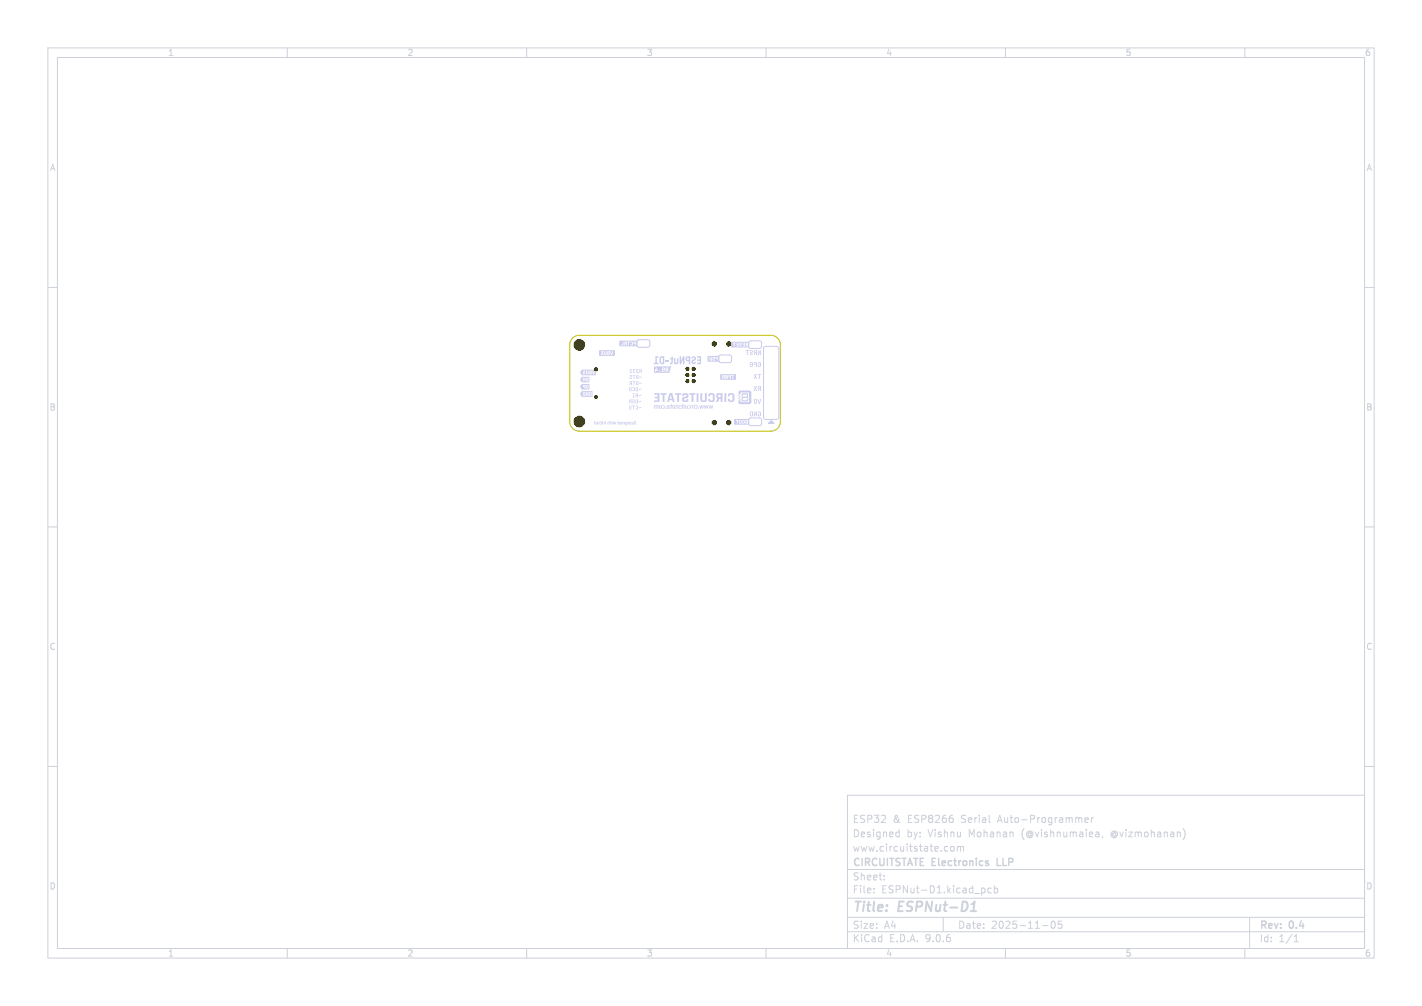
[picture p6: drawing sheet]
<svg xmlns="http://www.w3.org/2000/svg" width="297mm" height="210mm" viewBox="0 0 297 210" stroke-linecap="round" stroke-linejoin="round" font-family="sans-serif">
<g fill="none" stroke="#cdd1da" stroke-width=".21">
<path d="M10 10h277v190h-277zM12 12h273v186h-273zM60 10v2M110 10v2M160 10v2M210 10v2M260 10v2M10 60h2M285 60h2M10 110h2M285 110h2M10 160h2"/>
<path d="M177 166h108v32h-108zM187.4 173.7l.4 .1M187.8 173.2v1.5M187.8 174.6l-.4 .1M198.7 176.8l.3-.1 .3 .3v.4l-.3 .3-.3-.1-.2-.2zM199 170.9v.7M200 176.8l.4-.1 .2 .2M200 176.7v1M200.6 176.9l.2-.2 .4 .1v.9M200.6 176.9v.8M206.7 171.6l.1 .1M226.6 171.2l.7-.1-.1-.3-.4-.1-.2 .2 .1 .7h.5"/>
<path d="M228 170.7v1M228.4 170.7l-.4 .3M229 173.7h.3l.2 .2v.8M229.5 174.6l-.5 .1M229.5 174.1h-.5M230.3 174.6l-.1 .3M247.1 173a1.72 1.72 0 0 1 0 2.3M285 160h2M60 198v2M110 198v2M160 198v2M177 194.5h108"/>
<path d="M177 191.5h108M177 187.5h108M177 181.5h108M182.5 186.3v.1M182.5 185.5v.1M184.7 183.6v.1M184.7 182.8v.1M197 191.5v3M205.5 185.4l.2 .3v.4l-.2 .3M207 185.5l-.4-.1-.3 .3 .2 .6h.5M207.7 185.5l.4-.1 .3 .3-.2 .6h-.5M207.7 184.9v1.5"/>
<path d="M210 198v2M217.7 193.2h1.2M219.7 192.4l.2-.1a.8 .8 0 0 1 .5 .7 .8 .8 0 0 1-.5 .8 1 1 0 0 1-.2-1.4zM221.7 192.3h-.7v.7l.2-.1h.5l.1 .3-.1 .5-.2 .1-.5-.1M260 198v2M261 191.5v6.5M270.3 196.6h.9M270.3 195.5l.4-.4v1.5"/>
</g>
<path d="M202.7 190.2h1.2M203.1 188.7l.5-.5-.3 2" fill="none" stroke="#cdd1da" stroke-width=".4"/>
<path d="M208.3 179.2v1.5h.7" fill="none" stroke="#cdd1da" stroke-width=".3"/>
<g fill="#cacbed">
<path d="M147.8 74.4l.3-.1v.4h-.3z"/>
<path d="M153.3 88.2h.3v.4h-.2z"/>
<path d="M128.1 73.5h.3v.4h-.3z"/>
<path d="M150.5 78.2l.2-.1v.4h-.3z"/>
<path d="M129.4 71.2l.2-.1v.4h-.3z"/>
<path d="M153.4 87.5h.2v.4h-.3z"/>
<path d="M129.3 71.9h.3v.4l-.2-.1z"/>
<path d="M153.4 78.5h.3v.4h-.3z"/>
<path d="M150.4 78.5h.3v.4h-.3z"/>
<path d="M125.1 73.5h.3v.4h-.3z"/>
<path d="M128.1 73.9h.3l-.1 .4h-.2z"/>
<path d="M128.1 73.1l.3 .1v.3h-.3z"/>
<path d="M125.2 73.2l.2-.1v.4h-.3z"/>
<path d="M129.3 71.5h.3v.4h-.3z"/>
<path d="M125.1 73.9h.3v.4l-.2-.1z"/>
<path d="M153.4 78.9h.3l-.1 .4h-.2z"/>
<path d="M147.8 74.7h.3v.4h-.3z"/>
<path d="M152.7 71.7h.3v.5h-.3z"/>
<path d="M150.4 78.9h.3v.4l-.2-.1z"/>
<path d="M147.8 75.1h.3v.4l-.3-.1z"/>
<path d="M153.3 87.8h.3v.5h-.3z"/>
<path d="M152.8 71.4h.2v.3h-.3z"/>
<path d="M153.4 78.1l.3 .1v.3h-.3z"/>
<path d="M152.7 72.1h.3v.4h-.3z"/>
<path d="M133.4 81.2l.1 .1a.22 .22 0 0 1 .3-.1 .22 .22 0 0 1 .1 .2l-.1-.1a.2 .2 0 0 1-.3 .1 .2 .2 0 0 1-.1-.2z"/>
<path d="M132.8 80.9h.4v.8l-.4-.2-.1-.4h.2v.4h.2v-.5l-.4 .1z"/>
<path d="M132.1 80.9h.4l.1 .5a.26 .26 0 0 1-.3 .3 .26 .26 0 0 1-.2-.3l.3 .1v-.5l-.3 .1z"/>
<path d="M131.4 80.9h.5v.8l-.5-.2v-.4h.1l.1 .4h.2v-.5l-.4 .1z"/>
<path d="M148 84.6h.2l.1 .5 .1-.5h.2l.1 .5 .1-.5h.1l-.1 .7h-.2l-.1-.5-.1 .5h-.2z"/>
<path d="M147.1 84.6h.1l.1 .5 .1-.5h.2l.1 .5 .1-.5h.2l-.2 .7h-.2l-.1-.5-.1 .5h-.2z"/>
<path d="M146.1 84.6h.2v.5l.1-.5h.2l.1 .5 .1-.5h.2l-.2 .7h-.2l-.1-.5-.1 .5h-.2z"/>
<path d="M145.8 85.1h.2v.2h-.2z"/>
<path d="M145.2 84.6l.5 .1-.1 .6h-.4l.3-.2v-.3l-.3-.1z"/>
<path d="M144.9 84.3h.2v.2h-.2z"/>
<path d="M144.9 84.6h.2v.7h-.2z"/>
<path d="M144.4 84.6h.4l-.1 .7h-.1v-.5z"/>
<path d="M143.8 84.6l.5 .1-.1 .6h-.4l.3-.2v-.3l-.3-.1z"/>
<path d="M143.1 84.6h.2v.5l.1 .1 .1-.6h.2l-.1 .7h-.5z"/>
<path d="M142.8 84.3h.1l.1 .2h-.2z"/>
<path d="M142.8 84.6h.2l-.1 .7h-.1z"/>
<path d="M142.4 84.4l.3 .2-.1 .5a.17 .17 0 0 1-.1 .2 .17 .17 0 0 1-.2-.1l.1-.1v-.3l-.1-.2z"/>
<path d="M141.7 84.6l.4 .1v.2l-.3 .2 .3 .1v.1l-.4-.1v-.2l.3-.2-.3-.1z"/>
<path d="M141.3 84.4l.3 .2-.1 .5a.17 .17 0 0 1-.1 .2 .17 .17 0 0 1-.2-.1l.1-.1v-.3l-.1-.2z"/>
<path d="M140.5 84.6l.5 .1-.1 .6h-.4l-.1-.5h.2l.1 .3h.2l-.1-.3h-.4z"/>
<path d="M140.1 84.4l.3 .2-.1 .5a.17 .17 0 0 1-.1 .2 .17 .17 0 0 1-.3-.1l.2-.1v-.3l-.2-.2z"/>
<path d="M139.3 84.7h.5l-.1 .6h-.4v-.1l.3-.1-.4-.1v-.2l.4 .1v-.1h-.4z"/>
<path d="M139 85.1h.1v.2h-.1z"/>
<path d="M138.4 84.6l.4 .1-.1 .6h-.3l.3-.2-.1-.3-.2-.1z"/>
<path d="M137.7 84.7h.5v.6l-.5-.1v-.4h.2v.3h.2v-.3h-.4z"/>
<path d="M136.6 84.7l.9-.1v.7h-.1v-.5h-.2l-.1 .5h-.1v-.5h-.2l-.1 .5h-.1z"/>
<path d="M158.2 78.1h.8v.2h-.3v.8h-.2v-.8h-.3z"/>
<path d="M157.4 78.1h.2l.2 .3 .1-.3h.2l-.2 .5 .2 .5h-.1l-.2-.4-.2 .4h-.2l.3-.5z"/>
<path d="M145.6 74.4h.8v1.6h-.8v-.3h.5v-.4h-.5v-.3h.5v-.3h-.5z"/>
<path d="M144.5 74.5a.52 .52 0 0 1 .9 .2 .52 .52 0 0 1-.6 .7 .2 .2 0 0 0 0 .4 .21 .21 0 0 0 .3-.3h.3a.49 .49 0 0 1-.5 .5 .49 .49 0 0 1-.5-.4 .49 .49 0 0 1 .4-.6h.2a.21 .21 0 0 0-.1-.4 .19 .19 0 0 0-.2 .3h-.3z"/>
<path d="M143.3 74.5l.9-.1v1.6h-.3v-.6h-.5l-.2-.3v-.2l.7 .2v-.4l-.7 .2z"/>
<path d="M141.9 74.4h.3v.9l.5-.9h.2v1.6h-.2v-1l-.5 1h-.3z"/>
<path d="M140.8 74.8h.3v.8l.1 .1 .2-.1v-.8h.3v.9l-.2 .3h-.7z"/>
<path d="M140.2 74.4h.3l.1 .6h-.1v.9l-.6 .1v-.3l.3-.1v-.6h-.2v-.2h.2z"/>
<path d="M139 75.2h.8v.3h-.8z"/>
<path d="M137.9 74.5l.8-.1v1.6h-.6l-.3-.3-.1-.8h.3l.1 .8h.3v-1l-.7 .2z"/>
<path d="M136.9 74.4h.6v.3h-.3v1h.3v.3h-1v-.3h.4z"/>
<path d="M158.2 83.3h.2l.2 .9 .2-.9h.2l-.3 1h-.2z"/>
<path d="M157.5 83.4h.5l.1 .6a.32 .32 0 0 1-.3 .3 .32 .32 0 0 1-.4-.3v-.4h.2v.5h.3v-.6l-.5 .1z"/>
<path d="M133.5 79.9l.1 .1a.22 .22 0 0 1 .3-.1 .22 .22 0 0 1 .1 .2l-.1-.1a.2 .2 0 0 1-.3 .1 .2 .2 0 0 1-.1-.2z"/>
<path d="M132.9 79.7l.4-.1v.8l-.4-.1-.1-.5h.2v.4l.2 .1v-.6l-.4 .1z"/>
<path d="M132.1 79.6h.6v.1h-.2v.7h-.1v-.7h-.3z"/>
<path d="M131.5 79.7l.5-.1v.8h-.1v-.3l-.4 .3 .1-.3-.1-.3 .4 .2v-.3l-.4 .1z"/>
<path d="M158.3 80.7l.6-.1v1h-.2v-.4l-.3 .4h-.2l.2-.4-.1-.3 .4 .2v-.4l-.4 .2z"/>
<path d="M157.4 80.6h.2l.2 .3 .1-.3h.2l-.2 .5 .2 .5h-.1l-.2-.4-.2 .4h-.2l.3-.5z"/>
<path d="M158.3 73.1h.1v.8l.3-.8h.2v1h-.1v-.8l-.3 .8h-.2z"/>
<path d="M157.5 73.2l.6-.1v1h-.2v-.4l-.3 .4h-.2l.2-.4-.2-.3 .5 .2v-.4l-.5 .2z"/>
<path d="M156.7 73.2a.34 .34 0 0 1 .6 .1 .34 .34 0 0 1-.5 .4 .16 .16 0 0 0 .1 .3 .16 .16 0 0 0 .2-.2h.2a.34 .34 0 0 1-.4 .4 .34 .34 0 0 1-.3-.4 .34 .34 0 0 1 .4-.3v-.3l-.4 .2z"/>
<path d="M155.7 73.1h.7v.2h-.2v.8h-.2v-.8h-.3z"/>
<path d="M133.5 77.1l.5-.1v.9h-.1v-.4l-.4 .4 .1-.4-.1-.2 .4 .1v-.2l-.4 .1z"/>
<path d="M132.9 77.1h.4l.1 .2-.3-.1-.1 .1 .3 .6h-.5v-.2h.4l-.3-.3z"/>
<path d="M132.2 77h.5v.2h-.4l.2 .3-.2 .1 .1 .2 .3-.2a.27 .27 0 0 1-.3 .3 .27 .27 0 0 1-.3-.3 .27 .27 0 0 1 .3-.3z"/>
<path d="M131.6 77.1h.4v.2l-.2-.1-.2 .1 .4 .6h-.5v-.2h.3l-.3-.3z"/>
<path d="M132.4 88l.5-.1-.1 .7-.4-.1v-.4h.1l.1 .4h.1v-.4h-.3z"/>
<path d="M131.9 88.1h.4l-.1 .5h-.3l.3-.2h-.3v-.1h.3h-.3z"/>
<path d="M131.4 88.1h.4l-.3 .4 .3 .1-.4-.1 .3-.3z"/>
<path d="M131.2 87.9l.1 .1z"/>
<path d="M131.2 88.1h.1v.5h-.1z"/>
<path d="M130.6 88.1h.4v.4h-.2l.2 .3-.4-.1v-.5h.2v.3l.1-.2z"/>
<path d="M130.1 88.1h.4v.5h-.1l-.1-.4-.1 .4h-.1z"/>
<path d="M129.6 88.1h.3v.5h-.4l.3-.2h-.3v-.1h.3h-.3z"/>
<path d="M129 87.9h.1v.2l.3 .1v.4h-.4v-.3h.1l.1 .2 .1-.1v-.2l-.3 .1z"/>
<path d="M128 88.1h.1l.1 .4 .1-.4h.1l.1 .4 .1-.4h.1l-.1 .5h-.2v-.4l-.1 .4h-.2z"/>
<path d="M127.8 87.9l.1 .1z"/>
<path d="M127.8 88.1h.1v.5h-.1z"/>
<path d="M127.5 88l.2 .2-.1 .3-.2 .1z"/>
<path d="M126.9 88.1h.3v-.2h.1v.7h-.1l-.1-.4-.1 .4h-.1z"/>
<path d="M126 87.9l.4 .4v-.4h.1v.7l-.2-.3-.3 .3 .2-.4z"/>
<path d="M125.8 87.9l.1 .1z"/>
<path d="M125.8 88.1h.1v.5h-.1z"/>
<path d="M125.3 88h.3v.6l-.4-.1v-.1h.3v-.3l-.3 .1z"/>
<path d="M124.7 88.1h.4v.5h-.4v-.4h.1v.3l.2-.1v-.2h-.3z"/>
<path d="M124.1 87.9h.2v.2l.3 .1-.1 .4h-.4v-.3h.2v.2l.1-.1v-.2l-.3 .1z"/>
<path d="M133.4 83.7l.1 .1a.22 .22 0 0 1 .3-.1 .22 .22 0 0 1 .1 .2l-.1-.1a.2 .2 0 0 1-.3 .1 .2 .2 0 0 1-.1-.2z"/>
<path d="M132.8 83.5l.4-.1v.8l-.4-.1-.1-.5h.2v.4l.2 .1v-.6l-.4 .1z"/>
<path d="M132.1 83.4a.27 .27 0 0 1 .5 .2 .27 .27 0 0 1-.4 .3l.1 .2 .3-.1a.27 .27 0 0 1-.3 .2 .27 .27 0 0 1-.2-.3 .27 .27 0 0 1 .3-.2v-.2l-.3 .1z"/>
<path d="M131.4 83.5l.5-.1v.8h-.1v-.3l-.4 .3 .1-.3-.1-.3 .4 .2v-.3l-.4 .1z"/>
<path d="M158.3 86h.6v.6a.33 .33 0 0 1-.3 .3 .33 .33 0 0 1-.3-.3v-.2h.3l-.1 .3h.2v-.6l-.4 .1z"/>
<path d="M157.4 85.9h.2v.8l.3-.8h.2v1h-.2v-.8l-.2 .8h-.3z"/>
<path d="M156.7 86l.5-.1v1l-.6-.1v-.6h.2v.5l.3 .1v-.7l-.5 .1z"/>
<path d="M133.4 82.4l.1 .2a.22 .22 0 0 1 .3-.2 .22 .22 0 0 1 .1 .3l-.1-.2a.2 .2 0 0 1-.3 .2 .2 .2 0 0 1-.1-.3z"/>
<path d="M132.8 82.2l.4-.1v.8h-.1v-.3l-.4 .3 .2-.3-.2-.2 .4 .1v-.3l-.4 .2z"/>
<path d="M132.1 82.1h.5l-.2 .1v.6l.2 .1h-.5l.2-.1v-.6z"/>
<path d="M133.4 85l.1 .1a.22 .22 0 0 1 .3-.1 .22 .22 0 0 1 .1 .2l-.1-.1a.2 .2 0 0 1-.3 .1 .2 .2 0 0 1-.1-.2z"/>
<path d="M132.8 84.7h.4v.5a.26 .26 0 0 1-.2 .3 .26 .26 0 0 1-.3-.3l.4 .1v-.5l-.4 .1z"/>
<path d="M132 84.7h.6v.1h-.2v.7h-.1v-.7h-.3z"/>
<path d="M131.5 84.7a.27 .27 0 0 1 .4 .2 .27 .27 0 0 1-.3 .3v.2l.3-.1a.27 .27 0 0 1-.3 .2 .27 .27 0 0 1-.2-.3 .27 .27 0 0 1 .3-.2v-.2l-.3 .1z"/>
<path d="M158.3 75.7h.6v.6a.33 .33 0 0 1-.3 .3 .33 .33 0 0 1-.3-.3v-.2h.3l-.1 .3h.2v-.6l-.4 .1z"/>
<path d="M157.5 75.7l.6-.1v1h-.2v-.4h-.3l-.2-.2 .5 .1v-.3l-.5 .1z"/>
<path d="M156.7 75.7h.5l.1 .6a.32 .32 0 0 1-.4 .3 .32 .32 0 0 1-.3-.3v-.4h.2v.5l.3-.1v-.5l-.5 .1z"/>
<path d="M133.5 78.6l.1 .2a.22 .22 0 0 1 .3-.2 .22 .22 0 0 1 .1 .2l-.1-.1a.2 .2 0 0 1-.3 .2 .2 .2 0 0 1-.1-.3z"/>
<path d="M132.9 78.4l.4-.1v.8h-.1v-.3l-.4 .3 .2-.3-.2-.2 .4 .1v-.3l-.4 .2z"/>
<path d="M132.1 78.3h.6v.1h-.2v.7h-.1v-.7h-.3z"/>
<path d="M131.6 78.4a.27 .27 0 0 1 .4 .1 .27 .27 0 0 1-.3 .3v.2l.3-.1a.27 .27 0 0 1-.3 .3 .27 .27 0 0 1-.2-.4 .27 .27 0 0 1 .3-.2v-.2l-.3 .1z"/>
<path d="M123.2 77.5h.2v.2z"/>
<path d="M123.2 77.8h.2v.2h-.2z"/>
<path d="M121.5 77.2h3v1.1h-3l-.2-.4h.4l.3 .3 .3-.3h-.4h.5l.3 .3 .3-.3 .2 .2 .4 .1 .1-.8 .2 .8h.2l.2-.8h-.2l-.1 .6-.2-.6h-.7v.2l.1 .1-.2 .2h-.1v-.5h-.1l-.1 .6-.1-.6h-.2v.5h-.5a.29 .29 0 0 0 .4-.3 .29 .29 0 0 0-.5-.2l-.1 .2 .3-.1 .1 .1-.4 .3h-.4l-.2-.1z"/>
<circle cx="156.9" cy="76.1" r=".09"/>
</g>
<path d="M150.2 74.2l.4-.1h1.9l.3 .4v.9l-.4 .3h-2l-.3-.4z" fill="none" stroke="#cacbed" stroke-width=".21"/>
<g fill="#cacbed">
<path d="M145.5 82.1h.4l-.1 1.8h-.3z"/>
<path d="M151.3 82.1h.4v1.8h-.4z"/>
<path d="M138 82.1h1.2v.3h-.4v1.5h-.4v-1.5h-.4z"/>
<path d="M141 82.1h1.3v.3h-.5v1.5h-.3l-.1-1.5h-.4z"/>
<path d="M144 82.1h1.2v.3h-.4v1.5h-.4v-1.5h-.4z"/>
<path d="M139.8 82.1h.6l.5 1.8h-.4l-.1-.4h-.6l-.1 .4h-.4l.2-.7h.8l-.2-.8-.2 .8h-.4z"/>
<path d="M146.3 82.1h.4v1.4l.2 .1 .3-.1v-1.4h.4v1.4l-.2 .3-.7 .1-.3-.2z"/>
<path d="M148 82.2l.8-.1 .4 .2 .1 1.2-.2 .3-.8 .1-.3-.2v-.4h.3l.1 .3h.4l.1-.2-.1-1h-.4l-.1 .3h-.3z"/>
<path d="M152.2 82.2l.7-.1 .4 .2 .1 1.2-.2 .3-.8 .1-.3-.2v-.4h.3l.1 .3h.4l.1-.2v-1h-.5l-.1 .3h-.3z"/>
<path d="M136.6 82.1h1.1v1.8h-1.1v-.3h.7v-.2v-.3h-.5l-.1-.1 .1-.2h.5v-.4h-.7z"/>
<path d="M142.6 82.2l.8-.1 .3 .2v.7l-.9 .3 .1 .3h.3l.2-.1v-.2h.4l-.2 .5-.7 .1-.4-.2v-.7l.9-.4v-.2h-.2h-.3l-.1 .2h-.3z"/>
<path d="M149.7 82.2l1.2-.1v1.8h-.4v-.7h-.2l-.4 .7h-.4l.4-.7-.2-.2-.1-.3h.4l.1 .2h.4v-.5h-.4l-.1 .3h-.4z"/>
<path d="M155 82.2h1.2l-.1 .8-1 .1 .1 .5h.8v-.3h.2l-.2-.1h.2l-.1 .6-1.2-.1 .1-.8 1-.1v-.5h-.9l.1 .4h-.3v-.1h.2h-.2z"/>
<path d="M154.4 81.6l.2-.1h1.9l.3 .2 .1 2.2-.1 .3-.3 .2h-1.7l-.5-.2-.1-.6h.2l.1-.2-.4-.2 .6 .2-.2 .1 .2 .1v.4l1.8-.1v-2h-1.8v.4h-.2l-.1 .2 .3 .2-.3 .2 .3 .1-.6 .2 .4-.2-.4-.1 .4-.2-.4-.2 .3-.1-.2-.1z"/>
<path d="M155.9 87.8h.2v.2z"/>
<path d="M154.6 87.8l.1 .1-.1 .4z"/>
<path d="M155.2 87.8l.2 .1-.1 .4z"/>
<path d="M155.9 88.1h.2v.2h-.2z"/>
<path d="M153.5 87.5h2.9v1.1h-2.9v-.8h.4v.7h.2v-.6h.3v.4l.2 .2 .3-.1v-.5h.1l.2 .5h.2l.3-.2 .1 .2 .4 .1v-.8h-.4l-.1 .2 .2 .1-.3 .2-.2-.5-.5 .2-.3-.2-.2 .2h-.3l.2-.2h-.6v.1h-.2z"/>
<path d="M121.9 82h.2v.5l-.2-.1z"/>
<path d="M121.5 81.7h2.3v1.1h-2.3l-.4-.5 .1-.2h.5v.4a.65 .65 0 0 0 .9 .2l.2-.7v.7h.1v-.6l.4-.1 .1 .5-.2-.1 .1-.2h-.3l.1 .3 .1 .2 .3-.1v-.6l-.3-.2-.3 .3v-.2h-.2l-.2 .6v-.6h-.1v.8h-.1v-.8h-.4l-.2 .2h-.5z"/>
<path d="M149.7 74.7l.2-.1v.3l-.2-.1z"/>
<path d="M148 74.3h2.2v1.2h-2.2v-1h.2v.8h.2l.1-.7v.7h.2v-.2l.4 .2 .3-.2h-.4a.39 .39 0 0 1 .4-.3 .39 .39 0 0 1 .4 .2l.1 .3h.1v-.8h-.4l-.1 .3-.2-.3h-.3l-.1 .2h.3l-.3 .4h-.2l.1-.6h-.1l-.1 .7-.1-.7h-.1l-.1 .7v-.7h-.3z"/>
<path d="M139.2 76.9h.2v.2h-.2z"/>
<path d="M138.5 76.9l.2 .1-.1 .5-.2-.3h.2h-.2z"/>
<path d="M136.6 76.5h3.6l-.4 1.3h-3.2v-.7h.2v.5l.2-.1 .9 .1-.1-.2-.1 .1h-.7l.4-.1-.2-.4h1.1v.4l.2 .2h.7l.1-.3 .1 .3h.2v-.9h-.3a.28 .28 0 0 0-.3 .2 .28 .28 0 0 0 .1 .3l-.1 .4h-.3l.2-.3-.2-.6h-.3l-.1 .3h-1.1l-.2-.3h-.2l.4 .5-.2 .1v-.2h-.4z"/>
<path d="M127 73.5l.2-.1v.2z"/>
<path d="M127 73.8h.2v.2l-.2-.1z"/>
<path d="M125.3 73.1h2.9v1.2h-2.9v-.4l.4 .2 .4-.2h-.4h.5l.2 .2 .4-.2 .1 .2h.4v-.8l.3 .8h.2l.2-.8h-.1l-.2 .6-.1-.6-.7 .1-.1 .2 .2 .1-.2 .2h-.1v-.6h-.2l-.1 .7-.1-.7h-.1v.6h-.5a.29 .29 0 0 0 .3-.4 .29 .29 0 0 0-.4-.2l-.1 .2 .3-.1 .1 .2-.6 .3z"/>
</g>
<path d="M156.5 71.3l.3-.2 2 .1 .3 .3-.1 1-.3 .2h-2.1l-.2-.4zM156.5 87.4l.3-.1h2l.3 .3-.1 1-.3 .3-2.1-.1-.2-.4z" fill="none" stroke="#cacbed" stroke-width=".21"/>
<g fill="#cacbed">
<path d="M121.9 80.5h.2v.2h-.2z"/>
<path d="M122.6 80.5h.2v.5l-.2-.1z"/>
<path d="M121.5 80.2h1.6v1.1h-1.6l-.4-.5 .1-.2h.5l.1 .2 .3 .1v.3h.2v-.6h.1l.1 .5 .4 .1v-.8h-.4l-.1 .2h-.1v-.2h-.5l-.1 .2h-.5z"/>
<path d="M122.6 79h.2v.5l-.3-.1z"/>
<path d="M121.5 78.7h1.6v1.1h-1.6l-.1-.1h.5l-.1-.8 .1 .4h.2l.1-.4-.1 .8h.2v-.6l.2 .5 .4 .1v-.8h-.4l-.1 .2-.1-.2h-.2l-.1 .3-.1-.3h-.2v.8h-.3l-.3-.4z"/>
</g>
<path d="M133.2 71l.3-.1h2l.2 .4v.9l-.4 .3h-2l-.3-.4zM159.6 72.5l.3-.2h2.3l.5 .4v14.4l-.1 .3-.3 .2h-2.4l-.4-.5v-14.3z" fill="none" stroke="#cacbed" stroke-width=".21"/>
<path d="M161.1 87.8l.6 .6h-1.2z" fill="#cacbed" stroke="#cacbed" stroke-width=".21"/>
<g fill="#cacbed">
<path d="M155.9 71.7h.2v.2h-.2z"/>
<path d="M152.9 71.4h3.5v1.1h-3.5v-.8h.4v.6h.1v-.6h.2h.5v.2h-.3v.1h.3v.2h-.3v.1h.4v-.2l.6 .2 .1-.2h-.3l.3-.2v-.2h.5v.2h-.3v.1h.3v.2h-.3v.1h.8l.1-.3 .1 .3h.1v-.8l-.5 .2 .1 .3-.2 .3v-.8h-.5v.2l-.6-.1-.1 .2 .3-.1v.1l-.5 .3v-.6h-.4v.2l-.2-.2h-.5v.2h-.2z"/>
<path d="M152.3 78.5l.2-.1v.3l-.2-.1z"/>
<path d="M151 78.5l.2-.1v.3l-.2-.1z"/>
<path d="M150.6 78.1h2.9v1.2h-2.9v-.2h.4l.1-.3 .1 .3h.1v-.8l.2 .8h.2v-.7l.1 .7h.2v-.5l.5 .2v.3h.2v-.6h.3v.6h.1v-.6h.2v-.2h-.5v.2l-.4-.2-.4 .3 .1-.3h-.2v.7l-.1-.7h-.1l-.1 .7v-.7h-.6l-.2 .2 .1 .3-.1 .3h-.2z"/>
<path d="M132.5 71.5h.2v.2l-.2-.1z"/>
<path d="M130.6 71.5l.1-.1v.3l-.1-.1z"/>
<path d="M129.5 71.1h3.5v1.2h-3.5v-.3h.2v.1h.8l.2-.3v.3h.2v-.6h.3v.6h.2v-.6l.5-.1 .1 .5h-.3l.1 .1h.3l.2-.4 .1 .2h.3v.3h.2v-.8h-.5l-.1 .3-.3-.3-.3 .2h-.3l.2-.2h-.6v.2l-.1-.2h-.3l-.2 .2 .1 .3-.2 .3h-.1v-.8h-.2v.7h-.5z"/>
</g>
<path d="M119.6 70.6l.6-.4 .8-.2h40a2 2 0 0 1 2 2v16a2 2 0 0 1-2 2h-40a2 2 0 0 1-2-2v-16l.1-.7z" fill="none" stroke="#c2c200" stroke-width=".21"/>
<g fill="#000" stroke="#000" stroke-width=".21">
<circle cx="121" cy="72" r="1.1"/>
<circle cx="124.5" cy="77.1" r=".33"/>
<circle cx="143.6" cy="79.6" r=".33"/>
<circle cx="143.6" cy="78.3" r=".33"/>
<circle cx="143.6" cy="77" r=".33"/>
<circle cx="144.9" cy="77" r=".33"/>
<circle cx="144.9" cy="79.6" r=".33"/>
<circle cx="144.9" cy="78.3" r=".33"/>
<circle cx="149.2" cy="71.8" r=".45"/>
<circle cx="152.2" cy="71.8" r=".45"/>
<circle cx="121" cy="88" r="1.1"/>
<circle cx="124.5" cy="82.9" r=".33"/>
<circle cx="149.2" cy="88.2" r=".45"/>
<circle cx="152.2" cy="88.2" r=".45"/>
</g>
<g font-size="2.8" fill="#cdd1da">
<text x="178" y="190.9">Title:</text>
<text x="187.7" y="190.9">ESPNut-D1</text>
</g>
<g font-size="2.1" fill="#cdd1da">
<text x="178" y="172">ESP32</text>
<text x="186.4" y="172">&amp;</text>
<text x="189.6" y="172">ESP8266</text>
<text x="200.9" y="172">Serial</text>
<text x="208.7" y="172">Auto-Programmer</text>
<text x="178" y="178">www.circuitstate.com</text>
<text x="178" y="175">Designed</text>
<text x="189.4" y="175">by:</text>
<text x="193.9" y="175">Vishnu</text>
<text x="202.5" y="175">Mohanan</text>
<text x="213.6" y="175">(@vishnumaiea,</text>
<text x="232.4" y="175">@vizmohanan)</text>
<text x="178" y="184">Sheet:</text>
<text x="178" y="181.2">CIRCUITSTATE Electronics</text>
<text x="208.9" y="181.2">LLP</text>
<text x="178" y="186.7">File:</text>
<text x="184.1" y="186.7">ESPNut-D1.kicad_pcb</text>
<text x="178" y="196.9">KiCad</text>
<text x="178" y="194.1">Size:</text>
<text x="184.7" y="194.1">A4</text>
<text x="185.7" y="196.9">E.D.A.</text>
<text x="193.3" y="196.9">9.0.6</text>
<text x="200" y="194.1">Date:</text>
<text x="207" y="194.1">2025-11-05</text>
<text x="263" y="194.3">Rev:</text>
<text x="263" y="196.9">Id:</text>
<text x="267.1" y="196.9">1/1</text>
<text x="269.4" y="194.3">0.4</text>
</g>
<g font-size="1.8" fill="#cdd1da">
<text x="35" y="11.9">1</text>
<text x="85" y="11.9">2</text>
<text x="135" y="11.9">3</text>
<text x="185" y="11.9">4</text>
<text x="235" y="11.9">5</text>
<text x="285" y="11.9">6</text>
<text x="10.3" y="35.9">A</text>
<text x="285.4" y="35.9">A</text>
<text x="10.3" y="85.9">B</text>
<text x="285.3" y="85.9">B</text>
<text x="10.3" y="135.9">C</text>
<text x="285.3" y="135.9">C</text>
<text x="10.3" y="185.9">D</text>
<text x="285.3" y="185.9">D</text>
<text x="35" y="199.9">1</text>
<text x="85" y="199.9">2</text>
<text x="135" y="199.9">3</text>
<text x="185" y="199.9">4</text>
<text x="235" y="199.9">5</text>
<text x="285" y="199.9">6</text>
</g>
</svg>
